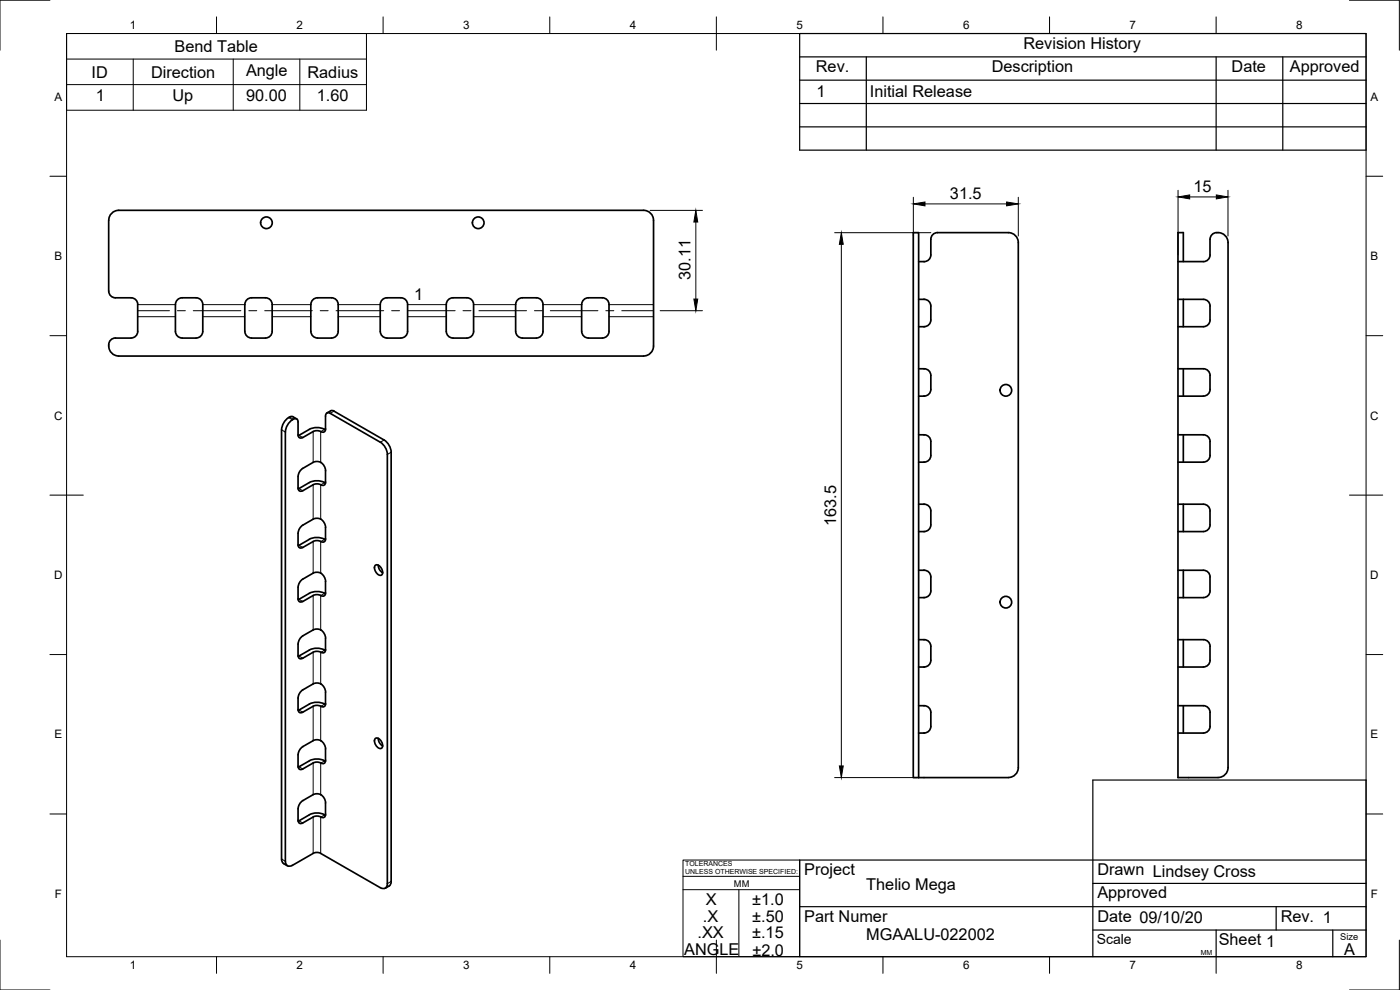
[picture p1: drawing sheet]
<svg xmlns="http://www.w3.org/2000/svg" width="420mm" height="297mm" viewBox="0 0 420 297" stroke-linecap="round" stroke-linejoin="round" font-family="sans-serif">
<!-- layer: Visible -->
<g fill="none" stroke="#000" stroke-width=".51">
<path d="M274.1 69.8h1.6v163.5h-1.6zM275.7 78.5h.3a2.94 2.94 0 0 0 3.3-1.5l.1-5.2a2 2 0 0 1 1.9-2h21.3a2.99 2.99 0 0 1 3 3v157.5M353.5 78.5h7.6M355.1 78.5v-8.7h-1.6v163.5h12M361.2 78.5a2 2 0 0 0 2-2l-.1-4.7a2.5 2.5 0 0 1 1.8-2 2.5 2.5 0 0 1 2.5 .7 2.99 2.99 0 0 1 1.2 2.3v157.5M54.7 89.4h4.2a2 2 0 0 1 2 2v8a2 2 0 0 1-2 2h-4.2M54.7 89.4a2 2 0 0 0-2 2l-.1 8a2.04 2.04 0 0 0 2.1 2M73.5 91.4v8M73.5 91.4a2 2 0 0 1 2-2h4.2a2 2 0 0 1 2 2v8a2 2 0 0 1-2 2h-4.2a2.04 2.04 0 0 1-2-2M93.3 91.4v8M93.3 91.4a2 2 0 0 1 2-2h4.2a2 2 0 0 1 2 2v8a2 2 0 0 1-2 2h-4.2a2.04 2.04 0 0 1-2-2M114.7 89.9l1.4-.5h4.2a2 2 0 0 1 2 2v8a2.04 2.04 0 0 1-2 2h-4.2a2 2 0 0 1-2-2v-8z"/>
<path d="M134.5 89.9l1.4-.5h4.2a2 2 0 0 1 2 2v8a2.04 2.04 0 0 1-2 2h-4.2a2.04 2.04 0 0 1-2-2v-8zM155.4 89.9l1.4-.5h4.2a2 2 0 0 1 2 2v8a2.04 2.04 0 0 1-2 2h-4.2a2.04 2.04 0 0 1-2.1-2l.1-8zM176.6 89.4h4.2a2 2 0 0 1 2 2v8a2 2 0 0 1-2 2h-4.2M176.6 89.4a2 2 0 0 0-2 2v8a2.04 2.04 0 0 0 2 2M275.7 89.8h.3a2.94 2.94 0 0 1 3.3 1.5l.1 4.7a2 2 0 0 1-2 2M275.7 98h1.6M353.5 98h7.6M353.5 89.8h7.6M355.1 89.8v8.2M361.2 89.8a1.96 1.96 0 0 1 1.9 2l.1 4.2a2 2 0 0 1-2 2M32.6 103.4a1.96 1.96 0 0 1 2-2h4.7a1.96 1.96 0 0 0 2-2v-8a2 2 0 0 0-2-2h-4.7a2.04 2.04 0 0 1-2-2v-21.3a2.99 2.99 0 0 1 3-3h157.5a2.99 2.99 0 0 1 3 3v37.7a2.99 2.99 0 0 1-3 3h-157.5a3.1 3.1 0 0 1-3-3.4M275.7 110.6h.3a2.94 2.94 0 0 1 3.3 1.5l.1 .5"/>
<path d="M279.4 112.7v4.1a2.54 2.54 0 0 1-3.4 2.1h-.3M353.5 118.9h7.6M353.5 110.6h7.6M355.1 110.6v8.3M361.2 110.6a2 2 0 0 1 2 2M363.1 112.7l.1 4.1a2 2 0 0 1-2 2M85.6 129.6v128.8M86.6 125.3l-1.3 1.3-.6 1.2-.2 1.2v128.7l.4 1.2 1.4 .9M86.9 125.1l-.3 .2M87.9 125l1.1 .7M87.9 125l-1 .1M88 125.8a4.7 4.7 0 0 0-2.3 3.8"/>
<path d="M88 125.8a.86 .86 0 0 1 1-.1 .86 .86 0 0 1 .5 .9v3.9M89.5 130.4a.86 .86 0 0 0 .4 .9 .86 .86 0 0 0 1 0M96.2 138.7l-.8-.2-1 .1-3.5 1.9-.7 .7-.5 .8-.2 1v3.4a.86 .86 0 0 0 .4 .9 .86 .86 0 0 0 1-.1l3.1-1.8M96.2 129.5l-.8-.3-1 .1-3.5 2M96.2 129.5h.1M96.2 138.7l.1 .1M96.3 138.8l.7 .6 .7 1.3-.1 4.4a.83 .83 0 0 1-1.3 .4M96.3 129.5a.85 .85 0 0 0 1 .1 .85 .85 0 0 0 .4-.9v-3.9a.85 .85 0 0 1 .4-.9 .85 .85 0 0 1 1 .1l15 8.7 1.4 1.3 .7 1.8v129.3M97.4 128.8h.1M97.4 128.8l-1.2-.4h-2.1l-1.3 .4-3.3 1.9M97.4 128.8l.3 .2M98.1 123.9l1.2-.6 .7-.1 15.3 8.8 1.3 1.3 .6 1.2 .2 1.2"/>
<path d="M117.4 135.7v128.8l-.4 1.1-1.4 .9M275.7 130.5h.3a2.94 2.94 0 0 1 3.3 1.4l.1 .6M279.4 132.5v4.1a2.54 2.54 0 0 1-3.4 2.1h-.3M353.5 138.7h7.6M353.5 130.5h7.6M355.1 130.5v8.2M361.2 130.5a2 2 0 0 1 2 2M363.1 132.5l.1 4.1a2 2 0 0 1-2 2M94 145.4l.9-.2 1.3 .2M96.2 155.8l-.8-.3-1 .1-3.5 2-.7 .6-.7 1.3v4M96.2 145.4l.1 .1M96.2 155.8h.1"/>
<path d="M96.3 155.8l.7 .6 .7 1.4v3.9a.84 .84 0 0 1-.4 .9 .84 .84 0 0 1-1-.1M97.4 144.8h.1M97.4 144.8l-1.2-.5h-2.1l-1.3 .5-3.3 1.9M97.4 144.8l.3 .1M275.7 151.3h.3a2.94 2.94 0 0 1 3.3 1.5l.1 4.7a2.55 2.55 0 0 1-3.4 2h-.3M353.5 159.5h7.6M353.5 151.3h7.6M355.1 151.3v8.2M361.2 151.3a2 2 0 0 1 2 2l-.1 4.2a1.96 1.96 0 0 1-1.9 2M89.5 176.2v3.4a.87 .87 0 0 0 .4 .9 .87 .87 0 0 0 1 0l3.5-2 1-.1 .9 .3M89.7 163.6l-.2 .1M92.8 161.8l-3.1 1.8"/>
<path d="M92.8 161.8l1.3-.4 1.4-.1 1.9 .5M94 162.5l-3.1 1.8a.86 .86 0 0 1-1 0 .86 .86 0 0 1-.4-.9M94 162.5l1.4-.3 .8 .3M96.2 172l-.8-.3-1 .1-3.5 1.9-1 1.1-.4 1.4M96.2 162.5h.1M96.2 172h.1M96.3 172l.7 .6 .7 1.4-.1 4.3a.83 .83 0 0 1-1.3 .4M97.4 178h.1M97.4 161.8h.1M97.4 178l-1.2-.4h-2.1l-1.3 .4-3.3 1.9M97.4 178l.3 .2M97.4 161.8l.3 .2"/>
<path d="M112.6 169.6a1.5 1.5 0 0 1 2 1.2 1.05 1.05 0 0 1 .3 1.1 1.05 1.05 0 0 1-.9 .7 2.28 2.28 0 0 1-1.4-3zM113.5 169.6a2.67 2.67 0 0 0 1.4 2.3M275.7 171.1h.3a2.94 2.94 0 0 1 3.3 1.5l.1 4.7a2.55 2.55 0 0 1-3.4 2h-.3M353.5 179.3h7.6M353.5 171.1h7.6M355.1 171.1v8.2M361.2 171.1a1.96 1.96 0 0 1 1.9 2l.1 4.2a2 2 0 0 1-2 2M92.8 195.1l-3.3 1.9M92.8 195l1.3-.4 1.4-.1 1.9 .5M96.2 189l-.8-.3-1 .1-3.5 2-.7 .6-.7 1.4v3.9a.88 .88 0 0 0 .4 .9 .88 .88 0 0 0 1-.1l3.5-2 1-.1 .9 .3M96.2 189h.1M96.3 189l.7 .6 .7 1.4v3.9a.84 .84 0 0 1-.4 .9 .84 .84 0 0 1-1-.1"/>
<path d="M97.4 195.1h.1M97.4 195.1l.3 .1M275.7 191.9h.3a2.94 2.94 0 0 1 3.3 1.5l.1 4.7a2.55 2.55 0 0 1-3.4 2h-.3M353.5 191.9h7.6M355.1 191.9v8.2M361.2 191.9a1.96 1.96 0 0 1 1.9 2l.1 4.2a2 2 0 0 1-2 2M89.7 213l-.2 .1M96.2 205.2l-.8-.3-1 .1-3.5 2-.7 .6-.7 1.8v3.5a.86 .86 0 0 0 .4 .9 .86 .86 0 0 0 1-.1l3.5-2 1-.1 .9 .3M96.2 205.2h.1M96.3 205.2l.7 .6 .7 1.4-.1 4.4a.83 .83 0 0 1-1.3 .3M97.4 211.3h.1M97.4 211.2l-1.2-.4h-2.1l-1.3 .4-3.1 1.8"/>
<path d="M97.4 211.3l.3 .1M275.7 211.7h.3a2.94 2.94 0 0 1 3.3 1.5l.1 4.7a2 2 0 0 1-2 2M275.7 219.9h1.6M353.5 200.1h7.6M353.5 219.9h7.6M353.5 211.7h7.6M355.1 211.7v8.2M361.2 211.7a1.96 1.96 0 0 1 1.9 2l.1 4.2a2 2 0 0 1-2 2M92.8 228.3l-3.3 1.9M92.8 228.3l1.3-.5 1.4-.1 1.9 .6M96.2 222.2l-.8-.2h-1l-3.5 2-.7 .7-.7 1.8v3.4a.86 .86 0 0 0 .4 .9 .86 .86 0 0 0 1-.1l3.5-2h1l.8 .2M96.2 238.4l-.8-.2-1 .1-3.5 1.9-.7 .6-.7 1.9v3.4a.86 .86 0 0 0 .4 .9 .86 .86 0 0 0 1-.1l3.5-2h1l.9 .3"/>
<path d="M96.2 222.2l.1 .1M96.2 228.9h.1M96.2 238.4h.1M96.3 222.2l.7 .7 .7 1.3v3.9M96.3 238.4l.7 .7 .7 1.3v3.9M97.4 228.3h.1M97.4 228.3l.3 .1M97.7 228.1a.86 .86 0 0 1-.4 .9 .86 .86 0 0 1-1-.1M112.6 221.6a1.5 1.5 0 0 1 2 1.1 1.05 1.05 0 0 1 .3 1.2 1.05 1.05 0 0 1-.9 .7 2.28 2.28 0 0 1-1.4-3zM113.5 221.5a2.67 2.67 0 0 0 1.4 2.3M275.7 233.3h26.9M305.6 230.3a2.99 2.99 0 0 1-3 3"/>
<path d="M368.6 230.3a2.99 2.99 0 0 1-3 3M85.7 258.4a1.29 1.29 0 0 0 .6 1.4 1.29 1.29 0 0 0 1.5-.2M89.7 246.3l-.2 .1M92.8 244.5l-3.1 1.8M92.8 244.5l1.3-.5 1.4-.1 1.9 .6M94 256.1l-6.2 3.5M94 256l1.4-.2 .8 .2M96.2 256.1l17.9 10.2a1.29 1.29 0 0 0 1.5 .2 1.29 1.29 0 0 0 .7-1.4M97.4 244.5h.1M97.4 244.5l.3 .1M97.7 244.3a.86 .86 0 0 1-.4 .9 .86 .86 0 0 1-1-.1"/>
<circle cx="80" cy="66.8" r="1.75"/>
<circle cx="143.5" cy="66.8" r="1.75"/>
<circle cx="301.9" cy="117.1" r="1.75"/>
<circle cx="301.9" cy="180.7" r="1.75"/>
</g>
<!-- layer: Center Lines -->
<g fill="none" stroke="#000" stroke-width=".3">
<path d="M41.3 93.2h9.6M53.2 93.2h2.4M58 93.2h14.3M74.7 93.2h2.3M79.4 93.2h14.3M96.1 93.2h2.4M100.9 93.2h14.2M117.5 93.2h2.4M122.3 93.2h14.3M139 93.2h2.4M143.7 93.2h14.3M160.4 93.2h2.4"/>
<path d="M165.2 93.2h14.3M181.8 93.2h2.4M186.6 93.2h9.5"/>
</g>
<!-- layer: Visible Narrow -->
<g fill="none" stroke="#000" stroke-width=".3">
<path d="M41.3 91.4h11.3M41.3 95h11.3M60.9 91.4h12.6M60.9 95h12.6M81.7 91.4h11.6M81.7 95h11.6M101.5 91.4h12.6M101.5 95h12.6M122.3 91.4h11.6M122.3 95h11.6M142.1 91.4h12.6M142.1 95h12.6"/>
<path d="M163 91.4h11.6M163 95h11.6M182.8 91.4h13.3M182.8 95h13.3M84.5 129l1.1 .6M86.6 125.3l1.2 .6M86.9 125.1l1.1 .7M89.7 130.6l1.2 .7M94 129.5v9.2M97.4 128.8l-1.2 .7v9.2M100.2 123.4l-1.1 .6M115.3 132l-1.2 .7"/>
<path d="M117.4 135.7l-1.2 .6M89.7 146.6l1.2 .6M94 145.4v10.4M97.4 144.8l-1.2 .6v10.4M89.7 163.6l1.2 .7M89.7 179.8l1.2 .7M94 162.5v9.5M94 178.7v10.3M96.2 178.7v10.3M97.4 161.8l-1.2 .7v9.5M97.4 178l-1.1 .7M89.7 196.8l1.2 .7"/>
<path d="M94 195.7v9.5M96.2 195.7v9.5M97.4 195.1l-1.1 .6M89.7 213l1.2 .7M94 211.9v10.3M96.2 211.9v10.3M97.4 211.3l-1.1 .6M89.7 230.1l1.2 .6M94 228.9v9.5M97.4 228.3l-1.2 .6v9.5M84.5 257.8l1.1 .6M89.7 246.3l1.2 .6"/>
<path d="M94 245.1v11M96.2 245.1v11M97.4 244.5l-1.1 .7M117.4 264.5l-1.2 .6"/>
</g>
<!-- layer: Border -->
<g fill="none" stroke="#000" stroke-width=".3">
<path d="M15 .1h-15v15M20 10.1h390v276.9h-390zM65 5.1v5M115 5.1v5M165 5.1v5M215 5.1v10M265 5.1v5M315 5.1v5M365 5.1v5M405 .1h15v15M15 52.9h5M410 52.9h5"/>
<path d="M15 100.7h5M410 100.7h5M15 148.6h10M405 148.6h10M15 196.4h5M410 196.4h5M15 244.2h5M410 244.2h5M0 282.1v14.9h15M65 287v5M115 287v5M165 287v5"/>
<path d="M215 282.1v9.9M265 287v5M315 287v5M365 287v5M420 282.1v14.9h-15"/>
</g>
<!-- layer: TitleBlock -->
<g fill="none" stroke="#000" stroke-width=".36">
<path d="M240 10.1h170v34.9h-170zM240 17.1h170M260 17.1v27.9M365 17.1v27.9M385 17.1v27.9M240 38.1h170M240 31.1h170M240 24.1h170M410 258h-170v29h170v-53h-82v53M240 272h170M328 279h82M328 265.1h82"/>
<path d="M365 279v8M383 272v7M400 279v8"/>
</g>
<path d="M205 258h35v29h-35zM205 262.9h35M205 266.9h35M221.7 266.9v20" fill="none" stroke="#000" stroke-width=".3"/>
<!-- layer: BOM -->
<path d="M20 10.1h90v23h-90zM20 17.7h90M40 17.7v15.4M70 17.7v15.4M90 17.7v15.4M20 25.4h90" fill="none" stroke="#000" stroke-width=".3"/>
<!-- layer: Dimensions -->
<path d="M274.1 59.2v11.6M305.6 59.2v11.6M353.5 57.1v19.4M357 59.1h8M368.5 57.1v13.7M195.1 63.1h15.7M208.8 66.6v23.1M250.5 69.8h28.9M252.5 73.3v156.5M277.6 61.2h24.5M198.1 93.2h12.7M250.5 233.3h24.8" fill="none" stroke="#000" stroke-width=".3"/>
<path d="M353.5 59.1l3.5-.6v1.2zM365 58.5l3.5 .6-3.5 .6zM208.8 63.1l.6 3.5h-1.2zM252.5 69.8l.6 3.5h-1.2zM274.1 61.2l3.5-.6v1.2zM302.1 60.6l3.5 .6-3.5 .6zM208.2 89.7h1.2l-.6 3.5zM251.9 229.8h1.2l-.6 3.5z" fill="#000" stroke="#000" stroke-width=".3"/>
<g font-size="4.9">
<text x="52.4" y="15.6">Bend Table</text>
<text x="307.1" y="14.6">Revision History</text>
<text x="27.5" y="23.3">ID</text>
<text x="45.3" y="23.3">Direction</text>
<text x="73.8" y="22.8">Angle</text>
<text x="92.3" y="23.3">Radius</text>
<text x="244.9" y="21.6">Rev.</text>
<text x="297.6" y="21.6">Description</text>
<text x="369.6" y="21.6">Date</text>
<text x="387.1" y="21.6">Approved</text>
<text x="245" y="29.1">1</text>
<text x="261.1" y="29.1">Initial Release</text>
<text x="28.8" y="30.4">1</text>
<text x="51.8" y="30.4">Up</text>
<text x="73.9" y="30.4">90.00</text>
<text x="95.1" y="30.4">1.60</text>
<text x="285.1" y="59.6">31.5</text>
<text x="358.1" y="57.5">15</text>
<text x="207.3" y="83.9" transform="rotate(-90 207.3 83.9)">30.11</text>
<text x="124.3" y="89.9">1</text>
<text x="250.9" y="157.8" transform="rotate(-90 250.9 157.8)">163.5</text>
<text x="241.3" y="262.6">Project</text>
<text x="329.3" y="262.6">Drawn Lindsey Cross</text>
<text x="260" y="267">Thelio Mega</text>
<text x="329.3" y="269.5">Approved</text>
<text x="211.9" y="271.6">X</text>
<text x="225.8" y="271.6">±1.0</text>
<text x="209.3" y="281.5">.XX</text>
<text x="211" y="276.5">.X</text>
<text x="225.7" y="281.6">±.15</text>
<text x="225.8" y="276.6">±.50</text>
<text x="241.3" y="276.5">Part Numer</text>
<text x="329.3" y="276.5">Date 09/10/20</text>
<text x="384.3" y="276.5">Rev. 1</text>
<text x="205.3" y="286.6">ANGLE</text>
<text x="225.8" y="286.7">±2.0</text>
<text x="260" y="282.1">MGAALU-022002</text>
<text x="365.8" y="283.6">Sheet 1</text>
<text x="403.4" y="286.5">A</text>
</g>
<text font-size="4.2" x="329.1" y="283.1">Scale</text>
<g font-size="3.5">
<text x="39" y="8.8">1</text>
<text x="89" y="8.8">2</text>
<text x="139" y="8.8">3</text>
<text x="189" y="8.8">4</text>
<text x="239" y="8.8">5</text>
<text x="289" y="8.8">6</text>
<text x="339" y="8.8">7</text>
<text x="389" y="8.8">8</text>
<text x="16.3" y="30.2">A</text>
<text x="411.3" y="30.2">A</text>
<text x="16.3" y="78">B</text>
<text x="411.3" y="78">B</text>
<text x="16.2" y="125.9">C</text>
<text x="411.2" y="125.9">C</text>
<text x="16.2" y="173.7">D</text>
<text x="411.2" y="173.7">D</text>
<text x="16.3" y="221.6">E</text>
<text x="411.3" y="221.6">E</text>
<text x="16.4" y="269.4">F</text>
<text x="411.4" y="269.4">F</text>
<text x="39" y="290.8">1</text>
<text x="89" y="290.8">2</text>
<text x="139" y="290.8">3</text>
<text x="189" y="290.8">4</text>
<text x="239" y="290.8">5</text>
<text x="289" y="290.8">6</text>
<text x="339" y="290.8">7</text>
<text x="389" y="290.8">8</text>
</g>
<g font-size="2.8">
<text x="220.3" y="266.1">MM</text>
<text x="402.3" y="282.1">Size</text>
</g>
<g font-size="2.1">
<text x="205.6" y="259.8">TOLERANCES</text>
<text x="205.6" y="262.3">UNLESS OTHERWISE SPECIFIED:</text>
<text x="360.4" y="286.5">MM</text>
</g>
</svg>
